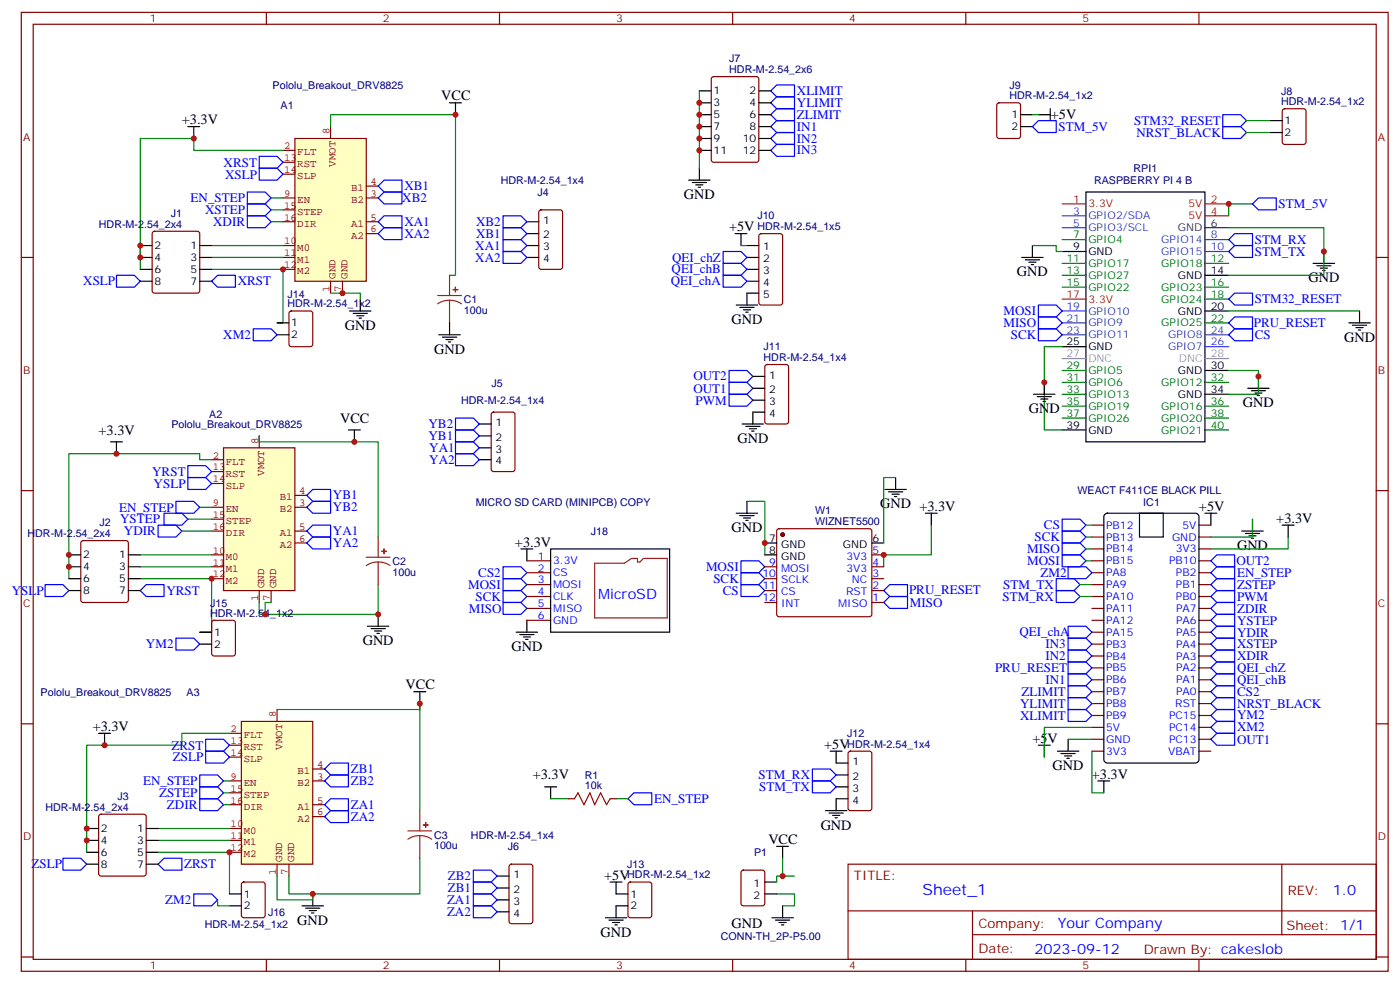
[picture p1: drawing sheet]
<svg xmlns="http://www.w3.org/2000/svg" width="415mm" height="292mm" viewBox="0 0 415 292" stroke-linecap="round" stroke-linejoin="round" font-family="sans-serif">
<g fill="none" stroke="#870000" stroke-width=".35">
<path d="M6.3 3.7h405.4v284.3h-405.4zM9.8 7.2h398.3v277.3h-398.3zM79 3.7v3.5M148.1 3.7v3.5M217.3 3.7v3.5M286.4 3.7v3.5M355.6 3.7v3.5M6.3 76.3h3.5M408.1 76.3h3.6M6.3 145.5h3.5M323.8 159.2h3.5M323.8 155.7h3.5"/>
<path d="M355.6 159.2h3.5M355.6 155.7h3.5M408.1 145.5h3.6M323.8 176.9h3.5M323.8 173.4h3.5M323.8 169.8h3.5M323.8 166.3h3.5M323.8 162.8h3.5M355.6 176.9h3.5M355.6 173.4h3.5M355.6 169.8h3.5M355.6 166.3h3.5"/>
<path d="M355.6 162.8h3.5M323.8 198h3.5M323.8 194.5h3.5M323.8 191h3.5M323.8 187.5h3.5M323.8 183.9h3.5M323.8 180.4h3.5M355.6 198h3.5M355.6 194.5h3.5M355.6 191h3.5M355.6 187.5h3.5M355.6 183.9h3.5"/>
<path d="M355.6 180.4h3.5M6.3 214.6h3.5M323.8 219.2h3.5M323.8 215.7h3.5M323.8 212.2h3.5M323.8 205.1h3.5M323.8 201.6h3.5M323.8 208.6h3.5M355.6 219.2h3.5M355.6 215.7h3.5M355.6 212.2h3.5M355.6 205.1h3.5"/>
<path d="M355.6 201.6h3.5M355.6 208.6h3.5M408.1 214.6h3.6M323.8 222.7h3.5M355.6 222.7h3.5M251.5 256.3h156.6v28.2h-156.6zM380.1 256.3v20.9M251.5 270.1h156.5M288.4 277.2h119.6M288.4 270.1v14.1M6.3 283.8h3.5M79 284.5v3.5"/>
<path d="M148.1 284.5v3.5M217.3 284.5v3.5M286.4 284.5v3.5M355.6 284.5v3.5M408.1 283.8h3.6"/>
</g>
<g fill="none" stroke="#000" stroke-width=".35">
<path d="M322.1 56.9h35.2v74.1h-35.2zM315 74.6h7.1M389.4 78.1h6.4M390.5 78.8h4.2M391.5 79.5h2.2M392.6 74.6v3.5M357.3 81.6h7.1M357.3 92.2h7.1M392.3 80.2h.7M315 102.8h7.1M357.3 109.9h7.1M357.3 116.9h7.1"/>
<path d="M315 127.5h7.1M327.6 152.6l.8-.4h26.1l.6 .2 .4 .5 .1 72.3-.3 .6-.5 .4-26.4 .1-.6-.3-.4-.5-.1-72.3zM337.9 152.2h7.1v7h-7.1zM368.3 157.5h6.3M369.3 158.2h4.3M370.4 158.9h2.1M371.1 159.6h.7M371.4 154v3.5"/>
</g>
<path d="M315 60.5h7.1M357.3 60.5h7.1M357.3 64h7.1M315 88.7h7.1" fill="none" stroke="#f00" stroke-width=".35"/>
<path d="M315 64h7.1M315 67.5h7.1M357.3 71h7.1M357.3 74.6h7.1M315 92.2h7.1M315 95.7h7.1M315 99.3h7.1M357.3 99.3h7.1M357.3 102.8h7.1" fill="none" stroke="#06c" stroke-width=".35"/>
<path d="M357.3 67.5h7.1" fill="none" stroke="#333" stroke-width=".35"/>
<g fill="none" stroke="#060" stroke-width=".35">
<path d="M315 71h7.1M315 78.1h7.1M357.3 78.1h7.1M315 81.6h7.1M315 85.2h7.1M357.3 85.2h7.1M357.3 88.7h7.1M357.3 95.7h7.1M315 109.9h7.1M315 113.4h7.1M315 116.9h7.1M357.3 113.4h7.1"/>
<path d="M315 120.4h7.1M315 124h7.1M357.3 120.4h7.1M357.3 124h7.1M357.3 127.5h7.1"/>
</g>
<path d="M315 106.3h7.1M357.3 106.3h7.1" fill="none" stroke="#999" stroke-width=".35"/>
<g fill="none" stroke="#00f" stroke-width=".35">
<path d="M364.4 71l1.7-1.7h5.3v3.5h-5.3zM366.1 72.8h5.3v3.5h-5.3l-1.7-1.7zM307.9 90.5h5.3l1.8 1.7-1.8 1.8h-5.3zM307.9 94h5.3l1.8 1.7-1.8 1.8h-5.3zM307.9 97.5h5.3l1.8 1.8-1.8 1.7h-5.3zM364.4 99.3l1.7-1.8h5.3v3.5h-5.3zM366.1 94h5.3v3.5h-5.3l-1.7-1.8zM315 154h5.3l1.8 1.7-1.8 1.8h-5.3zM315 157.5h5.3l1.8 1.7-1.8 1.8h-5.3zM313.2 175.1h5.3l1.8 1.8-1.8 1.7h-5.3zM313.2 171.6h5.3l1.8 1.8-1.8 1.7h-5.3zM315 161h5.3l1.8 1.8-1.8 1.7h-5.3z"/>
<path d="M315 164.5h5.3l1.8 1.8-1.8 1.8h-5.3zM360.9 171.6h5.2v3.5h-5.2l-1.8-1.7zM360.9 178.6h5.2v3.6h-5.2l-1.8-1.8zM360.9 168.1h5.2v3.5h-5.2l-1.8-1.8zM360.9 175.1h5.2v3.5h-5.2l-1.8-1.7zM360.9 164.5h5.2v3.6h-5.2l-1.8-1.8zM316.8 199.8h5.3l1.7 1.8-1.7 1.7h-5.3zM316.8 192.8h5.3l1.7 1.7-1.7 1.8h-5.3zM360.9 189.2h5.2v3.6h-5.2l-1.8-1.8zM360.9 182.2h5.2v3.5h-5.2l-1.8-1.8zM360.9 192.8h5.2v3.5h-5.2l-1.8-1.8zM360.9 185.7h5.2v3.5h-5.2l-1.8-1.7z"/>
<path d="M316.8 210.4h5.3l1.7 1.8-1.7 1.7h-5.3zM316.8 206.9h5.3l1.7 1.7-1.7 1.8h-5.3zM316.8 203.3h5.3l1.7 1.8-1.7 1.8h-5.3zM360.9 217.5h5.2v3.5h-5.2l-1.8-1.8z"/>
</g>
<path d="M364.4 67.5h28.2v14.1h-28.2M322.1 155.7h1.7M322.1 159.2h1.7M371.4 154v5.2h-12.3M320.3 173.4h3.5M320.3 176.9h3.5M322.1 162.8h1.7M322.1 166.3h1.7" fill="none" stroke="#008700" stroke-width=".35"/>
<path d="M87.5 41.1h21.1v42.3h-21.1z" fill="#ffffc2" stroke="#850000" stroke-width=".35"/>
<g fill="none" stroke="#850000" stroke-width=".35">
<path d="M98 37.5v3.6M83.9 44.6h3.6M83.9 58.7h3.6M83.9 48.1h3.6M83.9 51.6h3.6M108.6 58.7h3.5M108.6 55.2h3.5M83.9 65.8h3.6M83.9 72.8h3.6M83.9 76.3h3.6M83.9 79.9h3.6M83.9 62.2h3.6"/>
<path d="M108.6 65.8h3.5M108.6 69.3h3.5M98 83.4v3.5M101.6 83.4v3.5"/>
</g>
<path d="M66.3 132.8h21.2v42.3h-21.2z" fill="#ffffc2" stroke="#850000" stroke-width=".35"/>
<g fill="none" stroke="#850000" stroke-width=".35">
<path d="M62.8 136.3h3.5M62.8 139.8h3.5M76.9 129.3v3.5M62.8 150.4h3.5M62.8 157.5h3.5M62.8 143.4h3.5M62.8 154h3.5M87.5 150.4h3.5M87.5 146.9h3.5M87.5 157.5h3.5M62.8 164.5h3.5M62.8 168.1h3.5"/>
<path d="M62.8 171.6h3.5M76.9 175.1v3.5M80.4 175.1v3.5M87.5 161h3.5"/>
</g>
<path d="M71.6 213.9h21.1v42.4h-21.1z" fill="#ffffc2" stroke="#850000" stroke-width=".35"/>
<g fill="none" stroke="#850000" stroke-width=".35">
<path d="M68.1 217.5h3.5M82.2 210.4v3.5M68.1 231.6h3.5M68.1 238.6h3.5M68.1 221h3.5M68.1 224.5h3.5M68.1 235.1h3.5M92.7 231.6h3.6M92.7 228h3.6M92.7 238.6h3.6M68.1 245.7h3.5M68.1 249.2h3.5"/>
<path d="M68.1 252.7h3.5M82.2 256.3v3.5M85.7 256.3v3.5M92.7 242.1h3.6"/>
</g>
<g fill="none" stroke="#00f" stroke-width=".35">
<path d="M230.3 39.3h5.3v3.5h-5.3l-1.7-1.7zM230.3 35.8h5.3v3.5h-5.3l-1.7-1.8zM230.3 32.2h5.3v3.6h-5.3l-1.7-1.8zM230.3 28.7h5.3v3.5h-5.3l-1.7-1.7zM230.3 25.2h5.3v3.5h-5.3l-1.7-1.7zM307.9 35.8h5.3v3.5h-5.3l-1.7-1.8zM362.6 37.5h5.3l1.8 1.8-1.8 1.8h-5.3zM362.6 34h5.3l1.8 1.8-1.8 1.7h-5.3zM73.3 56.9h5.3l1.8 1.8-1.8 1.8h-5.3zM76.9 46.4h5.3l1.7 1.7-1.7 1.8h-5.3zM76.9 49.9h5.3l1.7 1.7-1.7 1.8h-5.3zM113.9 53.4h5.3v3.5h-5.3l-1.8-1.7z"/>
<path d="M113.9 56.9h5.3v3.6h-5.3l-1.8-1.8zM230.3 42.8h5.3v3.6h-5.3l-1.7-1.8zM373.2 58.7h5.3v3.5h-5.3l-1.8-1.7zM73.3 60.5h5.3l1.8 1.7-1.8 1.8h-5.3zM73.3 64h5.3l1.8 1.8-1.8 1.7h-5.3zM113.9 64h5.3v3.5h-5.3l-1.8-1.7zM113.9 67.5h5.3v3.5h-5.3l-1.8-1.7zM149.2 74.6h5.3l1.7 1.7-1.7 1.8h-5.3zM149.2 71h5.3l1.7 1.8-1.7 1.8h-5.3zM149.2 64h5.3l1.7 1.8-1.7 1.7h-5.3zM149.2 67.5h5.3l1.7 1.8-1.7 1.7h-5.3zM214.5 78.1h5.2l1.8 1.8-1.8 1.7h-5.2z"/>
<path d="M214.5 74.6h5.2l1.8 1.7-1.8 1.8h-5.2zM34.5 81.6h5.3l1.8 1.8-1.8 1.8h-5.3zM62.8 83.4l1.7-1.8h5.3v3.6h-5.3zM75.1 97.5h5.3l1.8 1.8-1.8 1.7h-5.3zM214.5 81.6h5.2l1.8 1.8-1.8 1.8h-5.2zM366.1 86.9h5.3v3.6h-5.3l-1.7-1.8zM216.2 109.9h5.3l1.8 1.7-1.8 1.8h-5.3zM216.2 113.4h5.3l1.8 1.7-1.8 1.8h-5.3zM216.2 116.9h5.3l1.8 1.8-1.8 1.7h-5.3zM55.7 138.1h5.3l1.8 1.7-1.8 1.8h-5.3zM135.1 131h5.3l1.7 1.8-1.7 1.7h-5.3zM135.1 134.5h5.3l1.7 1.8-1.7 1.8h-5.3z"/>
<path d="M135.1 127.5h5.3l1.7 1.8-1.7 1.7h-5.3zM135.1 124h5.3l1.7 1.7-1.7 1.8h-5.3zM46.9 155.7h5.3l1.7 1.8-1.7 1.7h-5.3zM48.6 152.2h5.3l1.8 1.8-1.8 1.7h-5.3zM52.2 148.7h5.3l1.7 1.7-1.7 1.8h-5.3zM55.7 141.6h5.3l1.8 1.8-1.8 1.7h-5.3zM92.7 148.7h5.3v3.5h-5.3l-1.7-1.8zM92.7 145.1h5.3v3.6h-5.3l-1.7-1.8zM92.7 159.2h5.3v3.6h-5.3l-1.7-1.8zM92.7 155.7h5.3v3.5h-5.3l-1.7-1.7zM13.4 173.4h5.3l1.7 1.7-1.7 1.8h-5.3zM41.6 175.1l1.8-1.7h5.2v3.5h-5.2z"/>
<path d="M149.2 175.1h5.3l1.7 1.8-1.7 1.7h-5.3zM149.2 171.6h5.3l1.7 1.8-1.7 1.7h-5.3zM149.2 168.1h5.3l1.7 1.7-1.7 1.8h-5.3zM149.2 178.6h5.3l1.7 1.8-1.7 1.8h-5.3zM219.7 169.8h5.3l1.8 1.8-1.8 1.8h-5.3zM219.7 166.3h5.3l1.8 1.8-1.8 1.7h-5.3zM219.7 173.4h5.3l1.8 1.7-1.8 1.8h-5.3zM262.1 178.6l1.7-1.7h5.3v3.5h-5.3zM263.8 173.4h5.3v3.5h-5.3l-1.7-1.8zM316.8 168.1h5.3l1.7 1.7-1.7 1.8h-5.3zM52.2 189.2h5.3l1.7 1.8-1.7 1.8h-5.3zM316.8 185.7h5.3l1.7 1.8-1.7 1.7h-5.3z"/>
<path d="M316.8 189.2h5.3l1.7 1.8-1.7 1.8h-5.3zM316.8 196.3h5.3l1.7 1.7-1.7 1.8h-5.3zM360.9 196.3h5.2v3.5h-5.2l-1.8-1.8zM360.9 199.8h5.2v3.5h-5.2l-1.8-1.7zM61 219.2h5.3l1.8 1.8-1.8 1.7h-5.3zM359.1 212.2l1.8-1.8h5.2v3.5h-5.2zM359.1 215.7l1.8-1.8h5.2v3.6h-5.2zM359.1 205.1l1.8-1.8h5.2v3.6h-5.2zM360.9 206.9h5.2v3.5h-5.2l-1.8-1.8zM59.2 236.9h5.3l1.8 1.7-1.8 1.8h-5.3zM59.2 233.3h5.3l1.8 1.8-1.8 1.8h-5.3zM59.2 229.8h5.3l1.8 1.8-1.8 1.7h-5.3z"/>
<path d="M61 222.7h5.3l1.8 1.8-1.8 1.8h-5.3zM96.3 238.6l1.7-1.7h5.3v3.5h-5.3zM96.3 228l1.7-1.7h5.3v3.5h-5.3zM96.3 231.6l1.7-1.8h5.3v3.5h-5.3zM188 235.1h5.3v3.5h-5.3l-1.8-1.7zM240.9 228h5.3l1.8 1.8-1.8 1.8h-5.3zM240.9 231.6h5.3l1.8 1.7-1.8 1.8h-5.3zM18.7 254.5h5.3l1.7 1.8-1.7 1.7h-5.3zM46.9 256.3l1.7-1.8h5.3v3.5h-5.3zM98 240.4h5.3v3.5h-5.3l-1.7-1.8zM140.4 258h5.3l1.7 1.8-1.7 1.7h-5.3zM57.5 265.1h5.3l1.7 1.7-1.7 1.8h-5.3z"/>
<path d="M140.4 261.5h5.3l1.7 1.8-1.7 1.8h-5.3zM140.4 268.6h5.3l1.7 1.8-1.7 1.7h-5.3zM140.4 265.1h5.3l1.7 1.7-1.7 1.8h-5.3z"/>
</g>
<g fill="none" stroke="#000" stroke-width=".35">
<path d="M55.7 37.5h3.5M57.5 37.5v3.6M133.3 30.5h3.5M135.1 30.5v3.5M207.4 30.5h3.5M207.4 37.5h3.5M207.4 34h3.5M207.4 27h3.5M225 30.5h3.6M225 37.5h3.6M225 34h3.6M225 27h3.6"/>
<path d="M302.6 37.5h3.6M302.6 34h3.6M307.9 34h3.6M311.5 32.2v3.6M376.7 35.8h3.6M376.7 39.3h3.6M204.2 53.4h6.4M205.3 54.1h4.2M206.3 54.8h2.2M207 55.5h.8M207.4 49.9v3.5M207.4 41.1h3.5"/>
<path d="M207.4 44.6h3.5M225 41.1h3.6M225 44.6h3.6M41.6 72.8h3.5M41.6 76.3h3.5M41.6 79.9h3.5M59.2 72.8h3.6M59.2 76.3h3.6M59.2 79.9h3.6M156.2 65.8h3.6M156.2 69.3h3.6M156.2 72.8h3.6"/>
<path d="M156.2 76.3h3.6M218 69.3h3.5M219.7 69.3v3.5M221.5 72.8h3.5M221.5 76.3h3.5M221.5 79.9h3.5M303 76.3h6.4M304.1 77h4.2M305.1 77.8h2.1M305.8 78.5h.7M306.2 72.8v3.5M41.6 83.4h3.5"/>
<path d="M59.2 83.4h3.6M82.2 95.7h3.5M82.2 99.3h3.5M103.7 92.2h6.3M104.7 92.9h4.3M105.8 93.6h2.1M106.5 94.3h.7M106.9 88.7v3.5M130.1 99.3h6.4M131.2 100h4.2M133.3 95.7v3.6M218.3 90.5h6.4"/>
<path d="M219.4 91.2h4.2M220.5 91.9h2.1M221.2 92.6h.7M221.5 83.4h3.5M225 86.9h-3.5v3.6M400 95.7h6.4M401.1 96.4h4.2M402.1 97.2h2.1M402.8 97.9h.7M403.2 92.2v3.5M132.3 100.7h2.1M133 101.4h.7"/>
<path d="M223.3 115.1h3.5M223.3 111.6h3.5M223.3 118.7h3.5M306.5 116.9h6.4M307.6 117.6h4.2M308.6 118.3h2.2M309.4 119h.7M309.7 113.4v3.5M370 115.1h6.4M371.1 115.9h4.2M372.1 116.6h2.2M372.9 117.3h.7"/>
<path d="M373.2 111.6v3.5M32.8 131h3.5M34.5 131v3.5M103.3 127.5h3.6M105.1 127.5v3.5M142.1 125.7h3.6M142.1 129.3h3.6M142.1 132.8h3.6M142.1 136.3h3.6M220.1 125.7h6.3M221.2 126.4h4.2M222.2 127.1h2.1"/>
<path d="M222.9 127.8h.7M226.8 122.2h-3.5v3.5M218.3 152.2h6.4M219.4 152.9h4.2M220.5 153.6h2.1M221.2 154.3h.7M221.5 148.7v3.5M262.4 145.1h6.4M263.5 145.8h4.2M264.5 146.5h2.2M265.3 147.2h.7M265.6 141.6v3.5"/>
<path d="M274.4 152.2h3.6M276.2 152.2v3.5M357.3 152.2h3.6M359.1 152.2v3.5M380.3 155.7h3.5M382 155.7v3.5M20.4 164.5h3.6M20.4 168.1h3.6M20.4 171.6h3.6M20.4 175.1h3.6M38.1 164.5h3.5M38.1 168.1h3.5"/>
<path d="M38.1 171.6h3.5M38.1 175.1h3.5M154.5 162.8h3.5M156.2 162.8v3.5M163.3 162.8h35.3v24.7h-35.3zM226.8 161h3.5M226.8 164.5h3.5M258.6 161h3.5M59.2 187.5h3.6M59.2 191h3.6M109 185.7h6.3M110 186.4h4.3"/>
<path d="M111.1 187.1h2.1M111.8 187.8h.7M112.1 182.2v3.5M153.1 187.5h6.3M154.1 188.2h4.3M155.2 188.9h2.1M155.9 189.6h.7M156.2 183.9v3.6M29.2 217.5h3.6M31 217.5v3.5M122.7 205.1h3.6M124.5 205.1v3.5"/>
<path d="M316.8 219.2v3.5M161.5 233.3h3.6M163.3 233.3v3.6M246.2 222.7h3.5M248 233.3h3.5M248 222.7v3.6h3.5M248 229.8h3.5M251.5 236.9h-3.5v3.5M307.9 221h3.6M309.7 221v3.5M313.6 222.7h6.3M314.6 223.4h4.3"/>
<path d="M315.7 224.2h2.1M316.4 224.9h.7M325.6 231.6h3.5M327.3 231.6v3.5M25.7 245.7h3.5M25.7 249.2h3.5M25.7 252.7h3.5M25.7 256.3h3.5M43.4 245.7h3.5M43.4 249.2h3.5M43.4 252.7h3.5M43.4 256.3h3.5"/>
<path d="M147.4 259.8h3.6M230.3 251h3.6M232.1 251v3.5M244.8 240.4h6.3M245.9 241.1h4.2M246.9 241.8h2.1M247.6 242.5h.7M68.1 268.6h3.5M68.1 265.1h3.5M89.6 268.6h6.3M90.6 269.3h4.3M91.7 270h2.1"/>
<path d="M92.4 270.7h.7M92.7 265.1v3.5M147.4 263.3h3.6M147.4 266.8h3.6M147.4 270.4h3.6M179.5 272.1h6.4M180.6 272.8h4.2M180.9 261.5h3.6M181.6 273.5h2.2M182.4 274.2h.7M182.7 261.5v3.6h3.5M186.2 268.6h-3.5v3.5"/>
<path d="M226.8 261.5h3.5M226.8 265.1h3.5M228.9 272.1h6.4M230 272.8h4.2M231 273.5h2.2M231.7 274.2h.7M232.1 268.6v3.5"/>
</g>
<g fill="none" stroke="#008700" stroke-width=".35">
<path d="M98 37.5v-3.5h37.1v47.6h-1.8M207.4 27v22.9M306.2 34h1.7M369.7 39.3h7M369.7 35.8h7M80.4 58.7h3.5M83.9 44.6h-26.4v-3.5h-15.9v35.2M41.6 72.8v7.1M62.8 79.9h21.1v15.8h-1.7M62.8 72.8h21.1M62.8 76.3h21.1M80.4 62.2h3.5"/>
<path d="M80.4 65.8h3.5M219.7 72.8h1.8M306.2 72.8h7v1.8h1.8M371.4 60.5h-7v3.5M98 86.9h8.9v1.8M364.4 92.2h38.8M315 102.8h-5.3v24.7h5.3M364.4 109.9h8.8v7h-8.8M62.8 136.3h-3.6v-1.8h-38.8v37.1M76.9 129.3v1.7h35.2v28.2M53.9 157.5h8.9M55.7 154h7.1"/>
<path d="M59.2 150.4h3.6M221.5 148.7h5.3v15.8M265.6 141.6h-3.5v19.4M276.2 155.7v8.8h-14.1v3.6M382 159.2v3.6h-22.9M41.6 171.6h21.2v15.9h-3.6M41.6 164.5h21.2M41.6 168.1h21.2M80.4 178.6h-1.8v3.6M112.1 173.4v8.8h-35.2v-3.6M68.1 217.5h-14.2v3.5h-28.2v31.7M82.2 210.4h42.3v-1.8v31.8"/>
<path d="M316.8 219.2h7M323.8 215.7h-14.1v8.8M66.3 231.6h1.8M66.3 235.1h1.8M66.3 238.6h1.8M163.3 236.9h5.3M182.7 236.9h3.5M323.8 222.7v12.4h3.5M46.9 252.7h21.2v12.4M46.9 245.7h21.2M46.9 249.2h21.2M82.2 259.8v7h10.5v-1.7"/>
<path d="M85.7 259.8v5.3h7M124.5 254.5v10.6h-31.8M232.1 254.5v5.3h3.5M232.1 259.8h-1.8v1.7M64.5 266.8v1.8h3.6M230.3 265.1h5.3v3.5h-3.5"/>
</g>
<g fill="none" stroke="#870000" stroke-width=".35">
<path d="M211.2 22.9l.4-.2h12.7l.7 .4v24.3l-.4 .7h-13l-.6-.4-.1-24.3zM295.8 30.7l.5-.2h5.6l.7 .4v9.5l-.4 .6-5.9 .1-.7-.5v-9.4zM380.5 32.5l.5-.3h5.6l.7 .5v9.4l-.4 .7h-5.9l-.7-.4v-9.5zM45.4 68.8l.4-.2h12.7l.5 .2 .2 .5v16.9l-.2 .5-.5 .2h-12.7l-.5-.2-.2-.5v-16.9zM160 62.4l.5-.2h5.6l.7 .5v16.5l-.4 .6-5.9 .1-.7-.5v-16.5zM225.3 69.5l.4-.2h5.7l.6 .4 .1 20-.5 .7-5.9 .1-.6-.5-.1-20zM85.9 92.4l.5-.2h5.6l.7 .4v9.5l-.4 .6-5.9 .1-.7-.5v-9.4zM227 108.3l.5-.2h5.7l.6 .4 .1 16.5-.5 .7h-5.9l-.6-.4-.1-16.5zM145.9 122.4l.5-.2h5.6l.7 .4v16.5l-.4 .7h-5.9l-.7-.4v-16.5zM230.6 157l.4-.2h26.8l.5 .2 .3 .5v24.7l-.3 .5-.5 .2h-26.8l-.5-.3-.2-.4v-24.7zM24.2 160.5l.5-.2h12.7l.5 .2 .2 .5v16.9l-.3 .5-.4 .2h-12.7l-.5-.2-.2-.5v-16.9zM156.2 176.9h7.1"/>
<path d="M156.2 173.4h7.1M156.2 169.8h7.1M156.2 166.3h7.1M226.8 168.1h3.5M226.8 171.6h3.5M226.8 175.1h3.5M226.8 178.6h3.5M258.6 168.1h3.5M258.6 171.6h3.5M258.6 175.1h3.5M258.6 178.6h3.5M258.6 164.5h3.5"/>
<path d="M63 184.1l.5-.2h5.6l.7 .5v9.4l-.4 .7h-5.9l-.7-.4v-9.5zM156.2 183.9h7.1M156.2 180.4h7.1M168.6 236.9h1.8M180.9 236.9h1.8M251.7 223l.5-.3h5.6l.7 .5 .1 16.5-.5 .6-5.9 .1-.6-.5-.1-16.5zM29.5 241.6l.5-.2h12.7l.4 .2 .3 .5v17l-.3 .5-.4 .2h-12.7l-.5-.2-.3-.5v-17zM151.2 256.5l.5-.2h5.6l.7 .4v16.5l-.5 .6-5.8 .1-.7-.5v-16.4zM220 258.2l.5-.2h5.6l.6 .5 .1 9.4-.5 .6-5.8 .1-.7-.5-.1-9.4zM71.8 261.8l.5-.3h5.6l.7 .5v9.4l-.4 .7h-5.9l-.7-.4v-9.4zM186.5 261.8l.4-.3h5.7l.6 .5 .1 9.4-.5 .7h-5.9l-.6-.4-.1-9.4z"/>
</g>
<circle cx="232.1" cy="158.5" r=".53" fill="#870000" stroke="#870000" stroke-width=".35"/>
<g fill="none" stroke="#8c2424" stroke-width=".35">
<path d="M129.8 87.6h7M133.3 89l-1.8 .3-1.7 .8M133.3 89l1.9 .3 1.6 .8M133.3 81.6v6M133.3 89v6.7M112.1 159.2v6M108.6 165.2h7.1M112.1 166.7l-1.8 .2-1.7 .8M112.1 166.7l1.9 .2 1.7 .8M112.1 166.7v6.7M176.4 167h8.8l2.1-1.4h1.8v1.1h.7l1-1.1h7.1v17.6h-21.5zM121 246.4h7"/>
<path d="M124.5 247.8l-1.9 .2-1.6 .8M124.5 247.8l1.8 .2 1.7 .8M124.5 240.4v6M124.5 247.8v6.7"/>
</g>
<g fill="#8c2424" stroke="#8c2424" stroke-width=".35">
<path d="M134.4 85.9h1.4z"/>
<path d="M135 85.2l.1 1.4z"/>
<path d="M113.2 163.5h1.4z"/>
<path d="M113.9 162.8v1.4z"/>
<path d="M125.6 244.6l1.4 .1z"/>
<path d="M126.2 243.9l.1 1.4z"/>
</g>
<path d="M170.4 236.9l1-1.8 1.8 3.5 1.7-3.5 1.5 3.5 1.7-3.5 1.8 3.5 1-1.7" fill="none" stroke="#a10000" stroke-width=".35"/>
<g fill="#c00">
<circle cx="101.6" cy="86.9" r=".88"/>
<circle cx="207.4" cy="30.5" r=".88"/>
<circle cx="232.1" cy="259.8" r=".88"/>
<circle cx="78.6" cy="182.2" r=".88"/>
<circle cx="105.1" cy="131" r=".88"/>
<circle cx="135.1" cy="34" r=".88"/>
<circle cx="92.7" cy="265.1" r=".88"/>
<circle cx="124.5" cy="208.6" r=".88"/>
<circle cx="41.6" cy="76.3" r=".88"/>
<circle cx="364.4" cy="60.5" r=".88"/>
<circle cx="207.4" cy="34" r=".88"/>
<circle cx="207.4" cy="37.5" r=".88"/>
<circle cx="207.4" cy="41.1" r=".88"/>
<circle cx="207.4" cy="44.6" r=".88"/>
<circle cx="226.8" cy="161" r=".88"/>
<circle cx="392.6" cy="74.6" r=".88"/>
<circle cx="309.7" cy="113.4" r=".88"/>
<circle cx="34.5" cy="134.5" r=".88"/>
<circle cx="41.6" cy="72.8" r=".88"/>
<circle cx="57.5" cy="41.1" r=".88"/>
<circle cx="31" cy="221" r=".88"/>
<circle cx="262.1" cy="164.5" r=".88"/>
<circle cx="25.7" cy="245.7" r=".88"/>
<circle cx="25.7" cy="249.2" r=".88"/>
<circle cx="112.1" cy="182.2" r=".88"/>
<circle cx="373.2" cy="111.6" r=".88"/>
<circle cx="20.4" cy="164.5" r=".88"/>
<circle cx="20.4" cy="168.1" r=".88"/>
<circle cx="83.9" cy="79.9" r=".88"/>
<circle cx="62.8" cy="171.6" r=".88"/>
<circle cx="68.1" cy="252.7" r=".88"/>
</g>
<text font-size="4.6" fill="#00f" x="273.6" y="265.3">Sheet_1</text>
<g font-size="4.2">
<text x="130.8" y="29.8">VCC</text>
<text x="311.6" y="35.3">+5V</text>
<text x="53.9" y="36.8">+3.3V</text>
<text x="202.8" y="59.1">GND</text>
<text x="216.2" y="68.6">+5V</text>
<text x="301.6" y="82">GND</text>
<text x="388" y="83.7">GND</text>
<text x="102.3" y="97.9">GND</text>
<text x="216.9" y="96.1">GND</text>
<text x="398.6" y="101.4">GND</text>
<text x="128.7" y="104.9">GND</text>
<text x="100.9" y="125.3">VCC</text>
<text x="305.1" y="122.6">GND</text>
<text x="368.6" y="120.8">GND</text>
<text x="29.2" y="129.1">+3.3V</text>
<text x="218.7" y="131.4">GND</text>
<text x="261" y="150.8">GND +3.3V</text>
<text x="355.6" y="151.5">+5V</text>
<text x="378.5" y="155">+3.3V</text>
<text x="216.9" y="157.8">GND</text>
<text x="152.7" y="162.1">+3.3V</text>
<text x="366.9" y="163.1">GND</text>
<text x="107.6" y="191.3">GND</text>
<text x="151.7" y="193.1">GND</text>
<text x="120.3" y="204.4">VCC</text>
<text x="27.5" y="216.7">+3.3V</text>
<text x="306.2" y="220.3">+5V</text>
<text x="244.4" y="222">+5V</text>
<text x="158" y="231.1">+3.3V</text>
<text x="312.2" y="228.4">GND</text>
<text x="323.8" y="230.9">+3.3V</text>
<text x="227.9" y="250.3">VCC</text>
<text x="243.4" y="246">GND</text>
<text x="179.2" y="260.8">+5V</text>
<text x="88.2" y="274.2">GND</text>
<text x="217" y="275.3">GND</text>
<text x="178.1" y="277.8">GND</text>
</g>
<g font-size="4.2" fill="#00f">
<text x="177.4" y="177.6">MicroSD</text>
<text x="395.3" y="265.5">1.0</text>
<text x="313.7" y="275.1">Your Company</text>
<text x="306.7" y="282.9">2023-09-12</text>
</g>
<g font-size="3.9" fill="#00f">
<text x="236.3" y="28.2">XLIMIT</text>
<text x="236.3" y="35.3">ZLIMIT</text>
<text x="236.3" y="31.8">YLIMIT</text>
<text x="236.3" y="38.8">IN1</text>
<text x="313.9" y="38.8">STM_5V</text>
<text x="336.3" y="37.1">STM32_RESET</text>
<text x="337" y="40.6">NRST_BLACK</text>
<text x="236.3" y="42.3">IN2</text>
<text x="236.3" y="45.8">IN3</text>
<text x="66.3" y="49.4">XRST</text>
<text x="66.7" y="52.9">XSLP</text>
<text x="56.5" y="60">EN_STEP</text>
<text x="119.3" y="59.8">XB2</text>
<text x="119.9" y="56.4">XB1</text>
<text x="60.8" y="63.5">XSTEP</text>
<text x="379.2" y="61.7">STM_5V</text>
<text x="63.2" y="67">XDIR</text>
<text x="119.9" y="67">XA1</text>
<text x="119.9" y="70.5">XA2</text>
<text x="141.2" y="66.9">XB2</text>
<text x="141.2" y="70.5">XB1</text>
<text x="141" y="77.6">XA2</text>
<text x="141" y="74">XA1</text>
<text x="199.4" y="77.6">QEI_chZ</text>
<text x="372.1" y="75.8">STM_TX</text>
<text x="372.1" y="72.3">STM_RX</text>
<text x="199.2" y="81.1">QEI_chB</text>
<text x="24.7" y="84.6">XSLP</text>
<text x="70.5" y="84.6">XRST</text>
<text x="198.9" y="84.6">QEI_chA</text>
<text x="372.1" y="90">STM32_RESET</text>
<text x="297.6" y="93.4">MOSI</text>
<text x="66.2" y="100.5">XM2</text>
<text x="297.6" y="97">MISO</text>
<text x="299.7" y="100.5">SCK</text>
<text x="371.9" y="96.9">PRU_RESET</text>
<text x="372.1" y="100.5">CS</text>
<text x="205.6" y="112.8">OUT2</text>
<text x="205.6" y="116.4">OUT1</text>
<text x="206.3" y="120">PWM</text>
<text x="127.1" y="130.5">YB1</text>
<text x="127.1" y="126.9">YB2</text>
<text x="127.3" y="134">YA1</text>
<text x="127.3" y="137.5">YA2</text>
<text x="45.1" y="141.1">YRST</text>
<text x="45.6" y="144.7">YSLP</text>
<text x="98.7" y="148.1">YB1</text>
<text x="35.4" y="151.7">EN_STEP</text>
<text x="35.6" y="155.2">YSTEP</text>
<text x="98.7" y="151.6">YB2</text>
<text x="36.7" y="158.8">YDIR</text>
<text x="98.7" y="158.7">YA1</text>
<text x="306.8" y="160.5">SCK</text>
<text x="309.6" y="156.9">CS</text>
<text x="98.7" y="162.2">YA2</text>
<text x="304.6" y="164">MISO</text>
<text x="304.6" y="167.5">MOSI</text>
<text x="366.7" y="167.7">OUT2</text>
<text x="141.8" y="171.1">CS2</text>
<text x="209.4" y="169.3">MOSI</text>
<text x="211.6" y="172.8">SCK</text>
<text x="308.6" y="171.2">ZM2</text>
<text x="366.9" y="171.1">EN_STEP</text>
<text x="3.5" y="176.3">YSLP</text>
<text x="49.4" y="176.3">YRST</text>
<text x="138.8" y="174.6">MOSI</text>
<text x="141" y="178.1">SCK</text>
<text x="214.3" y="176.3">CS</text>
<text x="269.6" y="176.3">PRU_RESET</text>
<text x="269.8" y="179.9">MISO</text>
<text x="297.3" y="178.1">STM_RX</text>
<text x="297.5" y="174.6">STM_TX</text>
<text x="366.9" y="174.6">ZSTEP</text>
<text x="366.9" y="178.2">PWM</text>
<text x="139.1" y="181.7">MISO</text>
<text x="366.9" y="185.2">YSTEP</text>
<text x="366.9" y="181.7">ZDIR</text>
<text x="302.3" y="188.5">QEI_chA</text>
<text x="366.9" y="188.8">YDIR</text>
<text x="43.3" y="192.2">YM2</text>
<text x="310" y="195.8">IN2</text>
<text x="310" y="192.2">IN3</text>
<text x="366.9" y="192.3">XSTEP</text>
<text x="366.9" y="195.8">XDIR</text>
<text x="295.1" y="199.2">PRU_RESET</text>
<text x="310" y="202.9">IN1</text>
<text x="366.9" y="199.3">QEI_chZ</text>
<text x="366.9" y="202.8">QEI_chB</text>
<text x="302.5" y="209.9">YLIMIT</text>
<text x="302.9" y="206.4">ZLIMIT</text>
<text x="366.9" y="209.9">NRST_BLACK</text>
<text x="366.9" y="206.3">CS2</text>
<text x="302.5" y="213.4">XLIMIT</text>
<text x="366.9" y="213.2">YM2</text>
<text x="366.9" y="220.5">OUT1</text>
<text x="366.9" y="216.8">XM2</text>
<text x="50.9" y="222.3">ZRST</text>
<text x="51.3" y="225.8">ZSLP</text>
<text x="42.4" y="232.8">EN_STEP</text>
<text x="104" y="229.3">ZB1</text>
<text x="104" y="232.8">ZB2</text>
<text x="225" y="231">STM_RX</text>
<text x="47.2" y="236.4">ZSTEP</text>
<text x="49.5" y="239.9">ZDIR</text>
<text x="104" y="239.8">ZA1</text>
<text x="194" y="238.1">EN_STEP</text>
<text x="225.1" y="234.5">STM_TX</text>
<text x="104" y="243.4">ZA2</text>
<text x="9.3" y="257.5">ZSLP</text>
<text x="54.6" y="257.5">ZRST</text>
<text x="132.8" y="261">ZB2</text>
<text x="49" y="268.1">ZM2</text>
<text x="132.6" y="268.1">ZA1</text>
<text x="132.8" y="264.5">ZB1</text>
<text x="132.6" y="271.6">ZA2</text>
</g>
<g font-size="3.9" fill="#800">
<text x="253.3" y="260.8">TITLE:</text>
<text x="381.9" y="265.5">REV:</text>
<text x="290.2" y="275">Company:</text>
<text x="381.5" y="275.7">Sheet: 1/1</text>
<text x="290.2" y="282.7">Date:</text>
<text x="339.2" y="282.8">Drawn By: cakeslob</text>
</g>
<g font-size="3.2" fill="#800">
<text x="44.4" y="6.7">1</text>
<text x="113.6" y="6.7">2</text>
<text x="182.7" y="6.7">3</text>
<text x="251.8" y="6.7">4</text>
<text x="321" y="6.7">5</text>
<text x="6.8" y="41.8">A</text>
<text x="408.7" y="41.8">A</text>
<text x="6.8" y="110.9">B</text>
<text x="408.7" y="110.9">B</text>
<text x="6.8" y="180.1">C</text>
<text x="408.7" y="180.1">C</text>
<text x="6.8" y="249.2">D</text>
<text x="408.7" y="249.2">D</text>
<text x="44.4" y="287.5">1</text>
<text x="113.6" y="287.5">2</text>
<text x="182.7" y="287.5">3</text>
<text x="251.8" y="287.5">4</text>
<text x="321" y="287.5">5</text>
</g>
<g font-size="3.2" fill="#000080">
<text x="216.3" y="21.7">HDR-M-2.54_2x6</text>
<text x="216.3" y="18.4">J7</text>
<text x="80.8" y="26.4">Pololu_Breakout_DRV8825</text>
<text x="299.4" y="29.4">HDR-M-2.54_1x2</text>
<text x="299.4" y="26.2">J9</text>
<text x="379.9" y="28.1">J8</text>
<text x="83.2" y="32.2">A1</text>
<text x="379.9" y="31.2">HDR-M-2.54_1x2</text>
<text x="336.2" y="51.1">RPI1</text>
<text x="148.5" y="54.6">HDR-M-2.54_1x4</text>
<text x="159.4" y="58">J4</text>
<text x="324.4" y="54.7">RASPBERRY PI 4 B</text>
<text x="50.7" y="64.3">J1</text>
<text x="224.6" y="65.1">J10</text>
<text x="29.3" y="67.5">HDR-M-2.54_2x4</text>
<text x="224.6" y="68.2">HDR-M-2.54_1x5</text>
<text x="85.2" y="88.2">J14</text>
<text x="137.5" y="89.9">C1</text>
<text x="85.2" y="91.2">HDR-M-2.54_1x2</text>
<text x="137.5" y="93.2">100u</text>
<text x="226.4" y="107">HDR-M-2.54_1x4</text>
<text x="226.4" y="103.9">J11</text>
<text x="136.7" y="119.9">HDR-M-2.54_1x4</text>
<text x="145.8" y="114.6">J5</text>
<text x="62.1" y="124">A2</text>
<text x="50.9" y="127">Pololu_Breakout_DRV8825</text>
<text x="141.1" y="149.9">MICRO SD CARD (MINIPCB) COPY</text>
<text x="319.5" y="146.4">WEACT F411CE BLACK PILL</text>
<text x="339.1" y="149.9">IC1</text>
<text x="241.7" y="155.7">WIZNET5500</text>
<text x="241.7" y="152.5">W1</text>
<text x="8.2" y="159.2">HDR-M-2.54_2x4</text>
<text x="29.5" y="156.1">J2</text>
<text x="175.2" y="158.5">J18</text>
<text x="116.4" y="167.6">C2</text>
<text x="116.4" y="170.8">100u</text>
<text x="62.3" y="179.9">J15</text>
<text x="62.3" y="182.9">HDR-M-2.54_1x2</text>
<text x="12" y="206.3">Pololu_Breakout_DRV8825</text>
<text x="55.4" y="206.3">A3</text>
<text x="251.3" y="221.7">HDR-M-2.54_1x4</text>
<text x="251.3" y="218.5">J12</text>
<text x="173.4" y="230.9">R1</text>
<text x="34.8" y="237.2">J3</text>
<text x="173.4" y="234">10k</text>
<text x="13.5" y="240.4">HDR-M-2.54_2x4</text>
<text x="128.7" y="251.8">100u</text>
<text x="128.7" y="248.7">C3</text>
<text x="139.7" y="248.7">HDR-M-2.54_1x4</text>
<text x="150.6" y="252.1">J6</text>
<text x="186" y="257.3">J13</text>
<text x="223.6" y="253.8">P1</text>
<text x="186" y="260.5">HDR-M-2.54_1x2</text>
<text x="60.7" y="275.1">HDR-M-2.54_1x2</text>
<text x="79.5" y="271.5">J16</text>
<text x="213.8" y="278.7">CONN-TH_2P-P5.00</text>
</g>
<g font-size="3.2">
<text x="211.6" y="28">1</text>
<text x="222.3" y="28">2</text>
<text x="211.6" y="31.5">3</text>
<text x="211.6" y="35.1">5</text>
<text x="222.3" y="31.5">4</text>
<text x="222.3" y="35.1">6</text>
<text x="299.9" y="35.1">1</text>
<text x="211.6" y="38.6">7</text>
<text x="222.3" y="38.6">8</text>
<text x="299.9" y="38.6">2</text>
<text x="381" y="36.8">1</text>
<text x="381" y="40.4">2</text>
<text x="211.6" y="42.1">9</text>
<text x="211.6" y="45.6">11</text>
<text x="220.3" y="42.1">10</text>
<text x="220.3" y="45.6">12</text>
<text x="161.1" y="66.5">1</text>
<text x="161.1" y="70.7">2</text>
<text x="45.8" y="73.9">2</text>
<text x="45.8" y="77.4">4</text>
<text x="56.5" y="73.9">1</text>
<text x="56.5" y="77.4">3</text>
<text x="161.1" y="74.2">3</text>
<text x="161.1" y="77.8">4</text>
<text x="226.3" y="74.2">1</text>
<text x="226.3" y="77.8">2</text>
<text x="318.3" y="74.2">9</text>
<text x="322.8" y="75.6">GND</text>
<text x="45.8" y="80.9">6</text>
<text x="56.5" y="80.9">5</text>
<text x="226.3" y="81.3">3</text>
<text x="349.3" y="82.7">GND</text>
<text x="359.1" y="81.3">14</text>
<text x="45.8" y="84.5">8</text>
<text x="56.5" y="84.5">7</text>
<text x="226.3" y="84.8">4</text>
<text x="226.3" y="88.3">5</text>
<text x="349.3" y="93.3">GND</text>
<text x="359.1" y="91.9">20</text>
<text x="86.4" y="96.8">1</text>
<text x="86.4" y="100.3">2</text>
<text x="316.3" y="102.4">25</text>
<text x="322.8" y="103.9">GND</text>
<text x="228.1" y="112.3">1</text>
<text x="349.3" y="110.9">GND</text>
<text x="359.1" y="109.5">30</text>
<text x="228.1" y="116.6">2</text>
<text x="349.3" y="118">GND</text>
<text x="359.1" y="116.6">34</text>
<text x="228.1" y="120.1">3</text>
<text x="228.1" y="123.6">4</text>
<text x="147" y="126.4">1</text>
<text x="147" y="130.7">2</text>
<text x="316.3" y="127.1">39</text>
<text x="322.8" y="128.6">GND</text>
<text x="147" y="134.2">3</text>
<text x="147" y="137.7">4</text>
<text x="228.1" y="160.7">7</text>
<text x="258.7" y="160.7">6</text>
<text x="24.7" y="165.6">2</text>
<text x="35.3" y="165.6">1</text>
<text x="228.1" y="164.2">8</text>
<text x="231.6" y="162.4">GND</text>
<text x="231.6" y="165.9">GND</text>
<text x="250" y="162.4">GND</text>
<text x="24.7" y="169.1">4</text>
<text x="24.7" y="172.6">6</text>
<text x="35.3" y="169.1">3</text>
<text x="35.3" y="172.6">5</text>
<text x="24.7" y="176.2">8</text>
<text x="35.3" y="176.2">7</text>
<text x="63.5" y="188.5">1</text>
<text x="63.5" y="192.1">2</text>
<text x="252.8" y="227">1</text>
<text x="252.8" y="231.2">2</text>
<text x="252.8" y="234.7">3</text>
<text x="252.8" y="238.3">4</text>
<text x="30" y="246.7">2</text>
<text x="30" y="250.3">4</text>
<text x="40.6" y="246.7">1</text>
<text x="40.6" y="250.3">3</text>
<text x="30" y="253.8">6</text>
<text x="30" y="257.3">8</text>
<text x="40.6" y="253.8">5</text>
<text x="40.6" y="257.3">7</text>
<text x="152.3" y="260.5">1</text>
<text x="223.5" y="263">1</text>
<text x="72.3" y="266.1">1</text>
<text x="72.3" y="269.7">2</text>
<text x="152.3" y="264.7">2</text>
<text x="152.3" y="268.3">3</text>
<text x="186.9" y="266.1">1</text>
<text x="186.9" y="269.7">2</text>
<text x="223.5" y="266.5">2</text>
<text x="152.3" y="271.8">4</text>
</g>
<g font-size="3.2" fill="#840000">
<text x="97.7" y="39.8" transform="rotate(-90 97.7 39.8)">8</text>
<text x="84.3" y="44.2">2</text>
<text x="84.3" y="47.8">13</text>
<text x="88.2" y="46.1">FLT</text>
<text x="84.3" y="51.3">14</text>
<text x="88.2" y="49.6">RST</text>
<text x="88.2" y="53.1">SLP</text>
<text x="99.5" y="49.4" transform="rotate(-90 99.5 49.4)">VMOT</text>
<text x="84.3" y="58.3">9</text>
<text x="104.1" y="56.7">B1</text>
<text x="109.9" y="58.3">3</text>
<text x="109.9" y="54.8">4</text>
<text x="84.3" y="61.9">15</text>
<text x="84.3" y="65.4">16</text>
<text x="88.2" y="60.2">EN</text>
<text x="88.2" y="63.7">STEP</text>
<text x="104.1" y="60.2">B2</text>
<text x="109.9" y="65.4">5</text>
<text x="88.2" y="67.3">DIR</text>
<text x="104.1" y="67.3">A1</text>
<text x="104.1" y="70.8">A2</text>
<text x="109.9" y="68.9">6</text>
<text x="84.3" y="72.5">10</text>
<text x="84.3" y="76">11</text>
<text x="88.2" y="74.3">M0</text>
<text x="88.2" y="77.8">M1</text>
<text x="84.3" y="79.5">12</text>
<text x="88.2" y="81.4">M2</text>
<text x="99.5" y="82.7" transform="rotate(-90 99.5 82.7)">GND</text>
<text x="103.1" y="82.7" transform="rotate(-90 103.1 82.7)">GND</text>
<text x="97.7" y="86.6" transform="rotate(-90 97.7 86.6)">1</text>
<text x="101.2" y="86.6" transform="rotate(-90 101.2 86.6)">7</text>
<text x="76.5" y="131.5" transform="rotate(-90 76.5 131.5)">8</text>
<text x="63.1" y="136">2</text>
<text x="67" y="137.8">FLT</text>
<text x="63.1" y="139.5">13</text>
<text x="63.1" y="143">14</text>
<text x="67" y="141.3">RST</text>
<text x="78.4" y="141.1" transform="rotate(-90 78.4 141.1)">VMOT</text>
<text x="67" y="144.9">SLP</text>
<text x="82.9" y="148.4">B1</text>
<text x="88.7" y="146.5">4</text>
<text x="63.1" y="150.1">9</text>
<text x="63.1" y="153.6">15</text>
<text x="67" y="151.9">EN</text>
<text x="67" y="155.5">STEP</text>
<text x="82.9" y="151.9">B2</text>
<text x="88.7" y="150.1">3</text>
<text x="63.1" y="157.1">16</text>
<text x="67" y="159">DIR</text>
<text x="82.9" y="159">A1</text>
<text x="88.7" y="157.1">5</text>
<text x="88.7" y="160.7">6</text>
<text x="63.1" y="164.2">10</text>
<text x="63.1" y="167.7">11</text>
<text x="67" y="166">M0</text>
<text x="82.9" y="162.5">A2</text>
<text x="63.1" y="171.2">12</text>
<text x="67" y="169.6">M1</text>
<text x="67" y="173.1">M2</text>
<text x="76.5" y="178.3" transform="rotate(-90 76.5 178.3)">1</text>
<text x="78.4" y="174.4" transform="rotate(-90 78.4 174.4)">GND</text>
<text x="80" y="178.3" transform="rotate(-90 80 178.3)">7</text>
<text x="81.9" y="174.4" transform="rotate(-90 81.9 174.4)">GND</text>
<text x="81.8" y="212.7" transform="rotate(-90 81.8 212.7)">8</text>
<text x="68.4" y="217.1">2</text>
<text x="68.4" y="220.6">13</text>
<text x="72.3" y="219">FLT</text>
<text x="68.4" y="224.2">14</text>
<text x="72.3" y="222.5">RST</text>
<text x="72.3" y="226">SLP</text>
<text x="83.7" y="222.2" transform="rotate(-90 83.7 222.2)">VMOT</text>
<text x="94" y="227.7">4</text>
<text x="68.4" y="231.2">9</text>
<text x="72.3" y="233.1">EN</text>
<text x="88.2" y="233.1">B2</text>
<text x="88.2" y="229.5">B1</text>
<text x="94" y="231.2">3</text>
<text x="68.4" y="234.7">15</text>
<text x="68.4" y="238.3">16</text>
<text x="72.3" y="236.6">STEP</text>
<text x="94" y="238.3">5</text>
<text x="68.4" y="245.3">10</text>
<text x="72.3" y="240.1">DIR</text>
<text x="88.2" y="240.1">A1</text>
<text x="88.2" y="243.6">A2</text>
<text x="94" y="241.8">6</text>
<text x="68.4" y="248.8">11</text>
<text x="72.3" y="247.2">M0</text>
<text x="72.3" y="250.7">M1</text>
<text x="68.4" y="252.4">12</text>
<text x="72.3" y="254.2">M2</text>
<text x="83.7" y="255.6" transform="rotate(-90 83.7 255.6)">GND</text>
<text x="87.2" y="255.6" transform="rotate(-90 87.2 255.6)">GND</text>
<text x="81.8" y="259.4" transform="rotate(-90 81.8 259.4)">1</text>
<text x="85.3" y="259.4" transform="rotate(-90 85.3 259.4)">7</text>
</g>
<g font-size="3.2" fill="#f00">
<text x="318.3" y="60.1">1</text>
<text x="322.8" y="61.5">3.3V</text>
<text x="352.4" y="61.5">5V</text>
<text x="352.4" y="65.1">5V</text>
<text x="359.1" y="60.1">2</text>
<text x="359.1" y="63.6">4</text>
<text x="316.3" y="88.3">17</text>
<text x="322.8" y="89.7">3.3V</text>
</g>
<g font-size="3.2" fill="#06c">
<text x="318.3" y="63.6">3</text>
<text x="322.8" y="65.1">GPIO2/SDA</text>
<text x="318.3" y="67.2">5</text>
<text x="322.8" y="68.6">GPIO3/SCL</text>
<text x="359.1" y="70.7">8</text>
<text x="344.4" y="72.1">GPIO14</text>
<text x="344.4" y="75.6">GPIO15</text>
<text x="359.1" y="74.2">10</text>
<text x="316.3" y="91.9">19</text>
<text x="316.3" y="95.4">21</text>
<text x="322.8" y="93.3">GPIO10</text>
<text x="316.3" y="98.9">23</text>
<text x="322.8" y="96.8">GPIO9</text>
<text x="322.8" y="100.3">GPIO11</text>
<text x="346.4" y="100.3">GPIO8</text>
<text x="359.1" y="98.9">24</text>
<text x="346.4" y="103.9">GPIO7</text>
<text x="359.1" y="102.4">26</text>
</g>
<g font-size="3.2" fill="#060">
<text x="318.3" y="70.7">7</text>
<text x="316.3" y="77.8">11</text>
<text x="322.8" y="72.1">GPIO4</text>
<text x="359.1" y="77.8">12</text>
<text x="316.3" y="81.3">13</text>
<text x="322.8" y="79.2">GPIO17</text>
<text x="322.8" y="82.7">GPIO27</text>
<text x="344.4" y="79.2">GPIO18</text>
<text x="316.3" y="84.8">15</text>
<text x="322.8" y="86.2">GPIO22</text>
<text x="344.4" y="86.2">GPIO23</text>
<text x="344.4" y="89.7">GPIO24</text>
<text x="359.1" y="84.8">16</text>
<text x="359.1" y="88.3">18</text>
<text x="359.1" y="95.4">22</text>
<text x="344.4" y="96.8">GPIO25</text>
<text x="316.3" y="109.5">29</text>
<text x="316.3" y="113">31</text>
<text x="322.8" y="110.9">GPIO5</text>
<text x="359.1" y="113">32</text>
<text x="316.3" y="116.6">33</text>
<text x="322.8" y="114.4">GPIO6</text>
<text x="322.8" y="118">GPIO13</text>
<text x="344.4" y="114.4">GPIO12</text>
<text x="316.3" y="120.1">35</text>
<text x="316.3" y="123.6">37</text>
<text x="322.8" y="121.5">GPIO19</text>
<text x="322.8" y="125">GPIO26</text>
<text x="344.4" y="121.5">GPIO16</text>
<text x="344.4" y="125">GPIO20</text>
<text x="359.1" y="120.1">36</text>
<text x="359.1" y="123.6">38</text>
<text x="344.4" y="128.6">GPIO21</text>
<text x="359.1" y="127.1">40</text>
</g>
<g font-size="3.2" fill="#333">
<text x="349.3" y="68.6">GND</text>
<text x="359.1" y="67.2">6</text>
</g>
<g font-size="3.2" fill="#999">
<text x="316.3" y="106">27</text>
<text x="322.8" y="107.4">DNC</text>
<text x="349.6" y="107.4">DNC</text>
<text x="359.1" y="106">28</text>
</g>
<g font-size="3.2" fill="#00f">
<text x="328" y="160.3">PB13</text>
<text x="328" y="156.8">PB12</text>
<text x="347.6" y="160.3">GND</text>
<text x="350.7" y="156.8">5V</text>
<text x="159.5" y="165.9">1</text>
<text x="164" y="167.4">3.3V</text>
<text x="228.1" y="167.7">9</text>
<text x="251" y="165.9">3V3</text>
<text x="258.7" y="167.7">4</text>
<text x="258.7" y="164.2">5</text>
<text x="328" y="167.4">PB15</text>
<text x="328" y="163.8">PB14</text>
<text x="346.7" y="167.4">PB10</text>
<text x="348.7" y="163.8">3V3</text>
<text x="159.5" y="173">3</text>
<text x="159.5" y="169.5">2</text>
<text x="164" y="170.9">CS</text>
<text x="226.1" y="171.2">10</text>
<text x="231.6" y="169.5">MOSI</text>
<text x="231.6" y="173">SCLK</text>
<text x="251" y="169.5">3V3</text>
<text x="252.7" y="173">NC</text>
<text x="258.7" y="171.2">3</text>
<text x="328" y="170.9">PA8</text>
<text x="348.8" y="170.9">PB2</text>
<text x="159.5" y="176.5">4</text>
<text x="164" y="177.9">CLK</text>
<text x="164" y="174.4">MOSI</text>
<text x="226.1" y="174.8">11</text>
<text x="226.1" y="178.3">12</text>
<text x="231.6" y="176.5">CS</text>
<text x="250.9" y="176.5">RST</text>
<text x="258.7" y="178.3">1</text>
<text x="258.7" y="174.8">2</text>
<text x="328" y="177.9">PA10</text>
<text x="328" y="174.4">PA9</text>
<text x="348.8" y="177.9">PB0</text>
<text x="348.8" y="174.4">PB1</text>
<text x="159.5" y="183.6">6</text>
<text x="159.5" y="180.1">5</text>
<text x="164" y="185">GND</text>
<text x="164" y="181.5">MISO</text>
<text x="231.6" y="180.1">INT</text>
<text x="248.6" y="180.1">MISO</text>
<text x="328" y="185">PA12</text>
<text x="328" y="181.5">PA11</text>
<text x="348.8" y="185">PA6</text>
<text x="348.8" y="181.5">PA7</text>
<text x="328" y="188.5">PA15</text>
<text x="348.8" y="188.5">PA5</text>
<text x="328" y="195.6">PB4</text>
<text x="328" y="192.1">PB3</text>
<text x="348.8" y="195.6">PA3</text>
<text x="348.8" y="192.1">PA4</text>
<text x="328" y="202.6">PB6</text>
<text x="328" y="199.1">PB5</text>
<text x="348.8" y="202.6">PA1</text>
<text x="348.8" y="199.1">PA2</text>
<text x="328" y="209.7">PB8</text>
<text x="328" y="206.2">PB7</text>
<text x="348.5" y="209.7">RST</text>
<text x="348.8" y="206.2">PA0</text>
<text x="328" y="213.2">PB9</text>
<text x="346.7" y="213.2">PC15</text>
<text x="328" y="220.3">GND</text>
<text x="328" y="216.7">5V</text>
<text x="346.7" y="220.3">PC13</text>
<text x="346.7" y="216.7">PC14</text>
<text x="328" y="223.8">3V3</text>
<text x="346.4" y="223.8">VBAT</text>
</g>
</svg>
